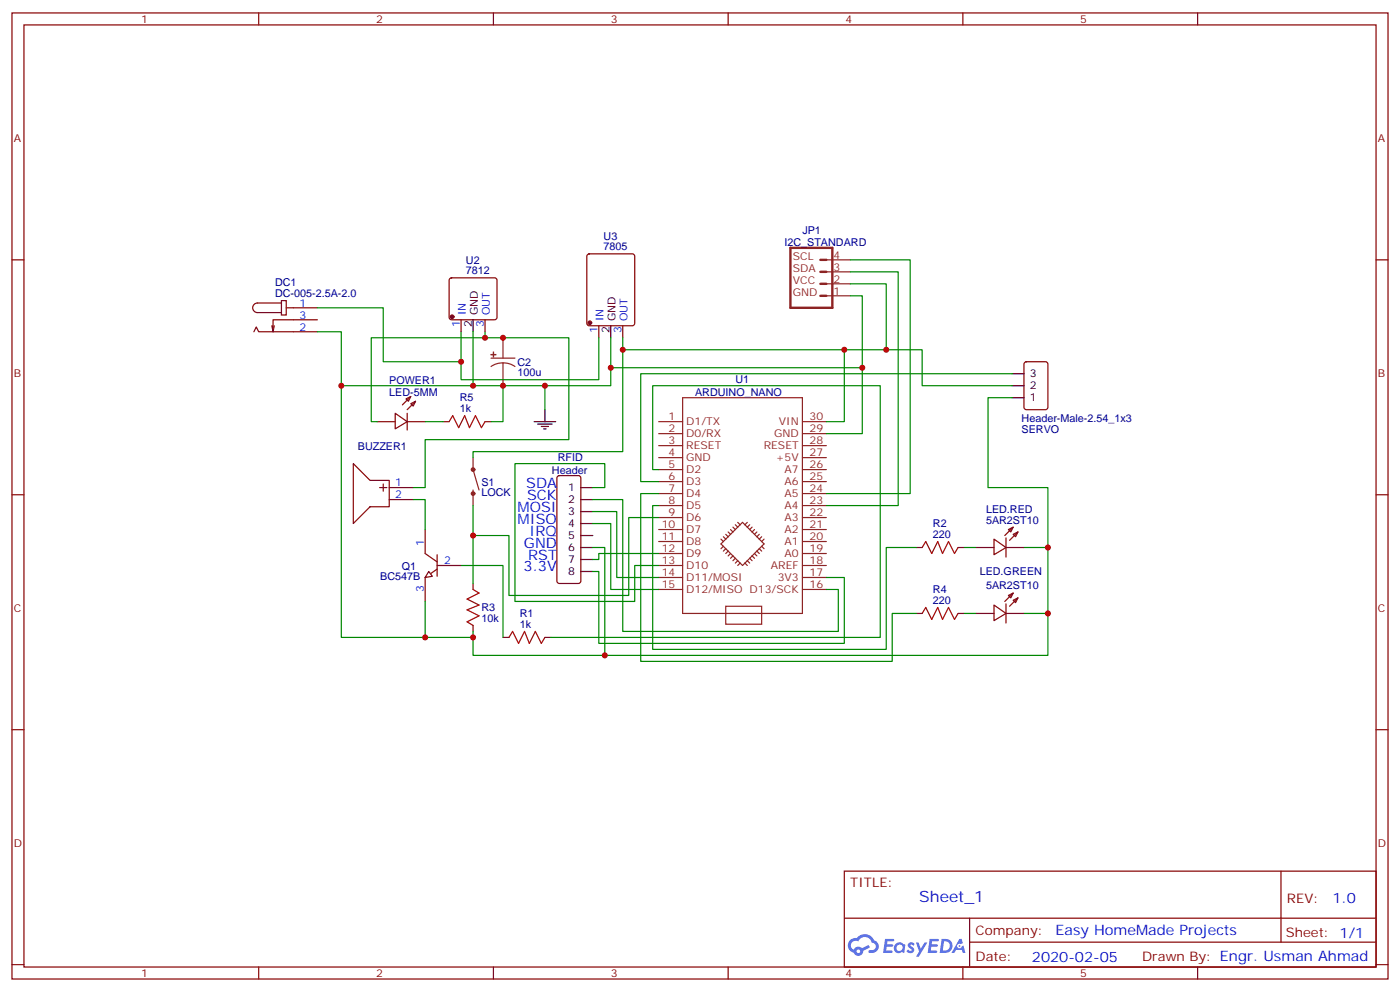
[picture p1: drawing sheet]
<svg xmlns="http://www.w3.org/2000/svg" width="412mm" height="292mm" viewBox="0 0 412 292" stroke-linecap="round" stroke-linejoin="round" font-family="sans-serif">
<g fill="none" stroke="#870000" stroke-width=".35">
<path d="M3.5 3.8h405.4v284.3h-405.4zM7.1 7.3h398.2v277.3h-398.2zM76.2 3.8v3.5M145.3 3.8v3.5M214.5 3.8v3.5M283.6 3.8v3.5M352.8 3.8v3.5M3.5 76.5h3.6M405.3 76.5h3.6M3.5 145.6h3.6M405.3 145.6h3.6M3.5 214.8h3.6"/>
<path d="M405.3 214.8h3.6M248.7 256.4h156.6v28.2h-156.6zM377.3 256.4v20.9M248.7 270.2h156.5M285.6 277.3h119.6M285.6 270.2v14.2M3.5 283.9h3.6M76.2 284.6v3.5M145.3 284.6v3.5M214.5 284.6v3.5M283.6 284.6v3.5M352.8 284.6v3.5"/>
<path d="M405.3 283.9h3.6"/>
</g>
<g fill="#5487ff">
<path d="M267.7 277.6a1.22 1.22 0 0 1 1.7 .2l-.4 .6a.47 .47 0 0 0-.3-.4 .47 .47 0 0 0-.5 .2l.1 .2a1.14 1.14 0 0 1 .8 1.8 1.14 1.14 0 0 1-1.9 0l-.2-.2 .5-.6 .7 .5a.29 .29 0 0 0 .3-.3 .29 .29 0 0 0-.2-.3 1.04 1.04 0 0 1-.6-1.7z"/>
<path d="M260.7 276.3h2.4l.3 .2-.2 .5-1.8 .1-.1 .8h1.5l.3 .4-.3 .4h-1.6l-.2 1.1h1.7l.2 .3-.2 .3-2.6 .1z"/>
<path d="M273.8 276.3h2.4l.3 .2-.1 .5-1.8 .1-.2 .8h1.6l.3 .4-.4 .4h-1.6l-.1 1.1h1.7l.2 .3-.2 .3-2.6 .1z"/>
<path d="M282.6 276.3h.7l.3 1.3-.6 .3a.69 .69 0 0 0-1 .3 .69 .69 0 0 0 .4 .9 .69 .69 0 0 0 .9-.6l.5-.2 .6 2.2h-.8l-.2-.9h-1.8l-.5 .9h-.8z"/>
<path d="M269.8 277.4h.8l.6 1.8 1.1-1.8h.9l-2.6 4.2h-.8l.9-1.5z"/>
<path d="M277.4 276.3l-.6 4.2h1.3a2.11 2.11 0 0 0 2.5-2.1 2.11 2.11 0 0 0-2.5-2.1zM278.1 277.1a1.39 1.39 0 0 1 1.7 1.4 1.39 1.39 0 0 1-1.8 1.3h-.3z"/>
<path d="M263.7 277.9a1.54 1.54 0 0 0-.1 2.2 1.54 1.54 0 0 0 2.2 .1l.6 .3 .3-2.3-.2-.3h-.4a1.49 1.49 0 0 0-2.4 0zM264 278.9a.94 .94 0 0 1 1.8 0 .94 .94 0 0 1-1.8 0z"/>
<path d="M250.4 276.7a2.18 2.18 0 0 0 1.1 3.7 1.44 1.44 0 0 0 1.6 .9 1.44 1.44 0 0 0 1.2-1.4l2-1.1-.5-.7-1.9 1a1.47 1.47 0 0 0-2.4 .4 1.39 1.39 0 0 1-.7-1.9 1.39 1.39 0 0 1 2-.5 2.12 2.12 0 0 1 2.2-1.3 2.12 2.12 0 0 1 1.9 1.7 1.14 1.14 0 0 1 1.1 1.4 1.14 1.14 0 0 1-1.7 .7 .43 .43 0 0 0-.5 .4 .43 .43 0 0 0 .4 .5 1.98 1.98 0 0 0 2.5-1.2 1.98 1.98 0 0 0-1.2-2.6 3.1 3.1 0 0 0-5.3-.6l-.9 .1zM252.3 280a.55 .55 0 0 1 1.1 0 .55 .55 0 0 1-1.1 0z"/>
<circle cx="282.6" cy="278.4" r=".26"/>
</g>
<g fill="#8c2424" stroke="#8c2424" stroke-width=".35">
<path d="M144.6 104.4h1.4z"/>
<path d="M145.3 103.6l.1 1.5z"/>
</g>
<path d="M148.2 99.4v6M144.6 105.4h7.1M148.2 106.8l1.8 .3 1.7 .8M148.2 106.8l-1.9 .3-1.7 .8M148.2 106.8v6.7M139.3 134.7v3.5l1.8 6M139.3 144.2v4.6" fill="none" stroke="#8c2424" stroke-width=".35"/>
<g fill="none" stroke="#870000" stroke-width=".35">
<path d="M119.6 117.4l1.4-.7-.7 1.4zM121 118.8l1.4-.7-.7 1.4zM121 116.7l-2.5 2.5M122.4 118.1l-2.5 2.5M111.1 124.1h5.3M116.4 121.6l3.5 2.5-3.5 2.1zM119.9 121.6v5M119.9 124.1h5.3M130.5 124.1h1.8M142.9 124.1h1.7M125.2 162.9l3.6 2.5M128.8 167.5l-3.6 2.5"/>
<path d="M128.8 163.3v6.3M139.3 171.7v1.8M139.3 184.1v1.7M148.2 187.6h1.7M160.5 187.6h1.8"/>
</g>
<path d="M132.3 124.1l1-1.8 1.8 3.6 1.8-3.6 1.4 3.6 1.8-3.6 1.7 3.6 1.1-1.8M139.3 173.5l1.8 1.1-3.5 1.7 3.5 1.8-3.5 1.4 3.5 1.8-3.5 1.7 1.7 1.1M149.9 187.6l1.1-1.8 1.8 3.6 1.7-3.6 1.4 3.6 1.8-3.6 1.8 3.6 1-1.8" fill="none" stroke="#a10000" stroke-width=".35"/>
<g fill="none" stroke="#8c2424" stroke-width=".71">
<circle cx="139.3" cy="138.2" r=".35"/>
<circle cx="139.3" cy="145.3" r=".35"/>
</g>
<path d="M126.3 168.2l1.1 1.4-2.2 .4z" fill="#fff" stroke="#870000" stroke-width=".35"/>
<g fill="none" stroke="#870000" stroke-width=".35">
<path d="M173.1 74.9l.5-.2h12.7l.6 .4 .1 20.1-.5 .6-12.9 .1-.7-.5v-20zM74.8 97.6l.7-1.4 .7 1.4h17.3M80.8 95.9l-.4 1.7M82.9 88.5h1.4v4.2h-1.4zM82.9 89.2h-7.1a1.41 1.41 0 0 0-1.4 1.4 1.41 1.41 0 0 0 1.4 1.4h7.1M84.3 90.6h9.2M93.5 94.1h-13.1v3.5l-.3-1.7M132.5 82l.5-.2h12.7l.5 .2 .2 .5v10.9l-.2 .5-.5 .2h-12.7l-.5-.2-.2-.5v-10.9zM135.8 94.1v3.5M142.9 94.1v3.5M176.4 95.9v3.5M183.4 95.9v3.5"/>
<path d="M301.9 106.7l.4-.2h5.7l.6 .4 .1 13-.5 .6-5.9 .1-.6-.5-.1-12.9zM104.1 136.5l4.9 4.9h5.7v7.8h-5.7l-4.9 4.9zM111.8 143.5h2.1M112.9 142.5v2.1M114.7 143.5h7M114.7 147h7M125.2 155.9v7M164.3 140.2l.4-.2h5.7l.5 .2 .2 .5v30.3l-.2 .5-.5 .2h-5.7l-.5-.2-.2-.5v-30.3zM292.8 158.7l3.5 2.4-3.5 2.2zM296.3 158.3v5.7M297 155.9l1.4-.7-.7 1.4zM298.4 157.3l1.5-.7-.7 1.4z"/>
<path d="M298.4 155.2l-2.4 2.4M299.9 156.6l-2.5 2.4M125.2 170v7M128.8 166.4h7M269.9 161.1h1.7M282.2 161.1h1.8M287.5 161.1h5.3M292.8 178.1l3.5 2.5-3.5 2.1zM296.3 161.1h5.3M296.3 177.7v5.7M297 175.3l1.4-.7-.7 1.4zM298.4 176.7l1.5-.7-.7 1.4z"/>
<path d="M298.4 174.6l-2.4 2.4M299.9 176l-2.5 2.4M269.9 180.6h1.7M282.2 180.6h1.8M287.5 180.6h5.3M296.3 180.6h5.3"/>
</g>
<g fill="#870000" stroke="#870000" stroke-width=".35">
<circle cx="173.7" cy="95" r=".53"/>
<circle cx="133.2" cy="93.2" r=".53"/>
</g>
<g fill="none" stroke="#000" stroke-width=".35">
<path d="M139.3 94.1v3.5M179.9 95.9v3.5M298.1 110h3.5M298.1 117.1h3.5M298.1 113.5h3.5M157.3 124.1h6.4M158.4 124.8h4.2M159.5 125.5h2.1M160.2 126.2h.7M160.5 120.6v3.5M171.1 143.5h3.5M171.1 147h3.5"/>
<path d="M171.1 150.6h3.5M171.1 154.1h3.5M171.1 157.6h3.5M171.1 161.1h3.5M171.1 164.7h3.5M171.1 168.2h3.5"/>
</g>
<path d="M232.8 73h12.4v17.6h-12.4zM241.7 76.5h1.7M241.7 80h1.7M241.7 83.5h1.7M241.7 87.1h1.7" fill="none" stroke="#8c2424" stroke-width=".71"/>
<g fill="none" stroke="#8c2424" stroke-width=".35">
<path d="M243.4 76.5h7.1M243.4 87.1h7.1M243.4 83.5h7.1M243.4 80h7.1M201.1 117.1h35.3v63.5h-35.3zM194 138.2h7.1M194 134.7h7.1M194 131.2h7.1M194 127.6h7.1M194 124.1h7.1M236.4 138.2h7M236.4 134.7h7"/>
<path d="M236.4 131.2h7M236.4 127.6h7M236.4 124.1h7M194 159.4h7.1M194 155.9h7.1M194 152.3h7.1M194 148.8h7.1M194 145.3h7.1M194 141.7h7.1M212.4 158.7l.7 .7M213.1 158l.7 .7M213.8 157.3l.7 .7"/>
<path d="M214.5 156.6l.7 .7M215.2 155.9l.7 .7M215.9 155.2l.7 .7M216.6 154.4l.7 .8M217.3 153.7l.7 .7M220.1 153.7l-.7 .7M220.8 154.4l-.7 .8M221.5 155.2l-.7 .7M222.2 155.9l-.7 .7M223 156.6l-.8 .7M223.7 157.3l-.7 .7M224.4 158l-.7 .7"/>
<path d="M225.1 158.7l-.7 .7M236.4 159.4h7M236.4 155.9h7M236.4 152.3h7M236.4 148.8h7M236.4 145.3h7M236.4 141.7h7M194 170h7.1M194 166.4h7.1M194 162.9h7.1M194 173.5h7.1M212.4 160.1l6.3-6.4 6.4 6.4-6.4 6.3z"/>
<path d="M213.1 160.8l-.7 .7M213.8 178.4h10.6v5.3h-10.6zM213.8 161.5l-.7 .7M214.5 162.2l-.7 .7M215.2 162.9l-.7 .7M215.9 163.6l-.7 .7M216.6 164.3l-.7 .7M217.3 165l-.7 .7M218 165.7l-.7 .7M219.4 165.7l.7 .7M220.1 165l.7 .7M220.8 164.3l.7 .7"/>
<path d="M221.5 163.6l.7 .7M222.2 162.9l.8 .7M223 162.2l.7 .7M223.7 161.5l.7 .7M224.4 160.8l.7 .7M236.4 170h7M236.4 166.4h7M236.4 162.9h7M236.4 173.5h7"/>
</g>
<path d="M271.6 161.1l1.1-1.7 1.8 3.5 1.7-3.5 1.4 3.5 1.8-3.5 1.8 3.5 1-1.8M271.6 180.6l1.1-1.8 1.8 3.5 1.7-3.5 1.4 3.5 1.8-3.5 1.8 3.5 1-1.7" fill="none" stroke="#a10000" stroke-width=".35"/>
<g fill="none" stroke="#008700" stroke-width=".35">
<path d="M250.5 76.5h17.6v68.8h-24.7M93.5 97.6h7v15.9h38.8M93.5 90.6h19.4v15.9h22.9v5.3h40.6v-12.4M135.8 97.6v8.9M139.3 97.6v15.9h40.6v-14.1M142.9 99.4h-33.5v24.7h1.7M142.9 97.6v1.8h24.7v30h-42.4v14.1h-3.5M183.4 99.4v3.5h65.3v21.2h-5.3M250.5 80h14.1v68.8h-21.2M250.5 83.5h10.6v19.4h-12.4M250.5 87.1h3.5v21.1M100.5 113.5v74.1h24.7v-10.6"/>
<path d="M148.2 113.5v10.6h-3.6M160.5 113.5v7.1M179.9 108.2h74.1v19.4h-10.6M183.4 102.9v30h-44.1v1.8M261.1 102.9h10.5v10.6h26.5M298.1 117.1h-7.1v26.4h17.7v17.6M298.1 110h-109.4v31.7h5.3M125.2 124.1h5.3M194 138.2h-1.7v-24.7h67v74.1h-97M121.7 147h3.5v8.9M139.3 148.8v22.9M174.6 143.5h3.6v-7h-26.5v40.5h35.3v-10.6h7"/>
<path d="M174.6 147h8.8v38.8h63.5v-12.3h-3.5M174.6 150.6h7.1v19.4h12.3M174.6 154.1h5.3v19.4h14.1M194 152.3h-8.8v23h-35.3v-17.7h-10.6M194 148.8h-1.7v42.3h68.8v-30h8.8M194 145.3h-5.3v49.4h74.1v-14.1h7.1M135.8 166.4h12.4v21.2M174.6 161.1h3.6v31.8h-38.9v-5.3h-14.1M174.6 168.2h1.8v21.2h72.3v-19.4h-5.3M194 162.9h-17.6v1.8h-1.8M284 161.1h3.5M301.6 161.1h7.1v19.5h-7.1"/>
<path d="M139.3 185.8v1.8M284 180.6h3.5M308.7 180.6v12.3h-130.5"/>
</g>
<g fill="#c00">
<circle cx="308.7" cy="161.1" r=".88"/>
<circle cx="178.2" cy="192.9" r=".88"/>
<circle cx="308.7" cy="180.6" r=".88"/>
<circle cx="148.2" cy="99.4" r=".88"/>
<circle cx="142.9" cy="99.4" r=".88"/>
<circle cx="125.2" cy="187.6" r=".88"/>
<circle cx="183.4" cy="102.9" r=".88"/>
<circle cx="254" cy="108.2" r=".88"/>
<circle cx="160.5" cy="113.5" r=".88"/>
<circle cx="139.3" cy="113.5" r=".88"/>
<circle cx="248.7" cy="102.9" r=".88"/>
<circle cx="179.9" cy="108.2" r=".88"/>
<circle cx="135.8" cy="106.5" r=".88"/>
<circle cx="100.5" cy="113.5" r=".88"/>
<circle cx="148.2" cy="113.5" r=".88"/>
<circle cx="139.3" cy="157.6" r=".88"/>
<circle cx="139.3" cy="187.6" r=".88"/>
<circle cx="261.1" cy="102.9" r=".88"/>
</g>
<text font-size="4.6" fill="#00f" x="270.8" y="265.4">Sheet_1</text>
<g font-size="4.2" fill="#00f">
<text x="155" y="143.5">SDA</text>
<text x="155.3" y="147">SCK</text>
<text x="152.5" y="150.6">MOSI</text>
<text x="152.5" y="154.1">MISO</text>
<text x="154.3" y="161.1">GND</text>
<text x="156" y="157.6">IRQ</text>
<text x="155.6" y="164.7">RST</text>
<text x="154.2" y="168.2">3.3V</text>
<text x="392.5" y="265.7">1.0</text>
<text x="310.9" y="275.2">Easy HomeMade Projects</text>
<text x="304" y="283">2020-02-05</text>
</g>
<g font-size="3.9" fill="#800">
<text x="250.5" y="261">TITLE:</text>
<text x="379.1" y="265.7">REV:</text>
<text x="287.4" y="275.2">Company:</text>
<text x="378.7" y="275.8">Sheet: 1/1</text>
<text x="287.4" y="282.9">Date:</text>
<text x="336.4" y="282.9">Drawn By: Engr. Usman Ahmad</text>
</g>
<g font-size="3.2" fill="#800">
<text x="41.6" y="6.8">1</text>
<text x="110.8" y="6.8">2</text>
<text x="179.9" y="6.8">3</text>
<text x="249.1" y="6.8">4</text>
<text x="318.2" y="6.8">5</text>
<text x="4.1" y="41.9">A</text>
<text x="405.9" y="41.9">A</text>
<text x="4.1" y="111.1">B</text>
<text x="405.9" y="111.1">B</text>
<text x="4.1" y="180.2">C</text>
<text x="405.9" y="180.2">C</text>
<text x="4.1" y="249.3">D</text>
<text x="405.9" y="249.3">D</text>
<text x="41.6" y="287.6">1</text>
<text x="110.8" y="287.6">2</text>
<text x="179.9" y="287.6">3</text>
<text x="249.1" y="287.6">4</text>
<text x="318.2" y="287.6">5</text>
</g>
<g font-size="3.2" fill="#000080">
<text x="177.8" y="70.5">U3</text>
<text x="236.4" y="68.9">JP1</text>
<text x="137.2" y="77.6">U2</text>
<text x="177.8" y="73.7">7805</text>
<text x="231.1" y="72.4">I2C_STANDARD</text>
<text x="137.2" y="80.7">7812</text>
<text x="81" y="87.4">DC-005-2.5A-2.0</text>
<text x="81" y="84.3">DC1</text>
<text x="152.4" y="107.6">C2</text>
<text x="114.7" y="113">POWER1</text>
<text x="152.4" y="110.8">100u</text>
<text x="216.6" y="112.8">U1</text>
<text x="114.7" y="116.5">LED-5MM</text>
<text x="135.4" y="118.1">R5</text>
<text x="204.7" y="116.5">ARDUINO_NANO</text>
<text x="135.4" y="121.3">1k</text>
<text x="300.9" y="124.1">Header-Male-2.54_1x3</text>
<text x="300.9" y="127.3">SERVO</text>
<text x="105.4" y="132.6">BUZZER1</text>
<text x="164.3" y="135.7">RFID</text>
<text x="141.8" y="142.9">S1</text>
<text x="162.6" y="139.4">Header</text>
<text x="141.8" y="146">LOCK</text>
<text x="274.8" y="155.2">R2</text>
<text x="290.5" y="154.1">5AR2ST10</text>
<text x="290.5" y="150.9">LED.RED</text>
<text x="274.8" y="158.3">220</text>
<text x="118.3" y="167.7">Q1</text>
<text x="112" y="170.8">BC547B</text>
<text x="288.6" y="169.4">LED.GREEN</text>
<text x="290.5" y="173.5">5AR2ST10</text>
<text x="141.8" y="179.9">R3</text>
<text x="274.8" y="177.7">220</text>
<text x="274.8" y="174.6">R4</text>
<text x="141.8" y="183.1">10k</text>
<text x="153.1" y="184.8">1k</text>
<text x="153.1" y="181.6">R1</text>
</g>
<g font-size="3.2" fill="#8d2323">
<text x="233.5" y="76.5">SCL</text>
<text x="245.5" y="76.1">4</text>
<text x="233.5" y="80">SDA</text>
<text x="233.5" y="83.5">VCC</text>
<text x="245.5" y="83.2">2</text>
<text x="245.5" y="79.7">3</text>
<text x="233.5" y="87.1">GND</text>
<text x="245.5" y="86.7">1</text>
<text x="196.9" y="123.8">1</text>
<text x="202.1" y="125.2">D1/TX</text>
<text x="229.4" y="125.2">VIN</text>
<text x="238.5" y="123.8">30</text>
<text x="196.9" y="130.8">3</text>
<text x="196.9" y="127.3">2</text>
<text x="202.1" y="128.7">D0/RX</text>
<text x="228" y="128.7">GND</text>
<text x="238.5" y="127.3">29</text>
<text x="238.5" y="130.8">28</text>
<text x="196.9" y="137.9">5</text>
<text x="196.9" y="134.3">4</text>
<text x="202.1" y="135.7">GND</text>
<text x="202.1" y="132.2">RESET</text>
<text x="225" y="132.2">RESET</text>
<text x="228.5" y="135.7">+5V</text>
<text x="238.5" y="134.3">27</text>
<text x="238.5" y="137.9">26</text>
<text x="196.9" y="141.4">6</text>
<text x="202.1" y="142.8">D3</text>
<text x="202.1" y="139.3">D2</text>
<text x="231.1" y="139.3">A7</text>
<text x="231.1" y="142.8">A6</text>
<text x="238.5" y="141.4">25</text>
<text x="196.9" y="148.4">8</text>
<text x="196.9" y="144.9">7</text>
<text x="202.1" y="149.9">D5</text>
<text x="202.1" y="146.3">D4</text>
<text x="231.1" y="146.3">A5</text>
<text x="231.1" y="149.9">A4</text>
<text x="238.5" y="144.9">24</text>
<text x="238.5" y="148.4">23</text>
<text x="194.9" y="155.5">10</text>
<text x="196.9" y="152">9</text>
<text x="202.1" y="153.4">D6</text>
<text x="231.1" y="153.4">A3</text>
<text x="238.5" y="152">22</text>
<text x="238.5" y="155.5">21</text>
<text x="194.9" y="159">11</text>
<text x="202.1" y="160.4">D8</text>
<text x="202.1" y="156.9">D7</text>
<text x="231.1" y="156.9">A2</text>
<text x="231.1" y="160.4">A1</text>
<text x="238.5" y="159">20</text>
<text x="194.9" y="166.1">13</text>
<text x="194.9" y="162.6">12</text>
<text x="202.1" y="167.5">D10</text>
<text x="202.1" y="164">D9</text>
<text x="227.1" y="167.5">AREF</text>
<text x="231.1" y="164">A0</text>
<text x="238.5" y="162.6">19</text>
<text x="238.5" y="166.1">18</text>
<text x="194.9" y="169.6">14</text>
<text x="194.9" y="173.1">15</text>
<text x="202.1" y="171">D11/MOSI</text>
<text x="229.1" y="171">3V3</text>
<text x="238.5" y="169.6">17</text>
<text x="238.5" y="173.1">16</text>
<text x="202.1" y="174.6">D12/MISO D13/SCK</text>
</g>
<g font-size="3.2" fill="#00f">
<text x="88.2" y="90.2">1</text>
<text x="88.2" y="93.8">3</text>
<text x="137.2" y="92.8" transform="rotate(-90 137.2 92.8)">IN</text>
<text x="144.3" y="92.8" transform="rotate(-90 144.3 92.8)">OUT</text>
<text x="177.8" y="94.6" transform="rotate(-90 177.8 94.6)">IN</text>
<text x="184.9" y="94.6" transform="rotate(-90 184.9 94.6)">OUT</text>
<text x="88.2" y="97.3">2</text>
<text x="135.5" y="96.3" transform="rotate(-90 135.5 96.3)">1</text>
<text x="142.5" y="96.3" transform="rotate(-90 142.5 96.3)">3</text>
<text x="176" y="98.1" transform="rotate(-90 176 98.1)">1</text>
<text x="183.1" y="98.1" transform="rotate(-90 183.1 98.1)">3</text>
<text x="116.4" y="143.2">1</text>
<text x="116.4" y="146.7">2</text>
<text x="124.9" y="160.8" transform="rotate(-90 124.9 160.8)">1</text>
<text x="130.9" y="166.1">2</text>
<text x="124.9" y="174.1" transform="rotate(-90 124.9 174.1)">3</text>
</g>
<g font-size="3.2">
<text x="140.8" y="92.8" transform="rotate(-90 140.8 92.8)">GND</text>
<text x="181.3" y="94.6" transform="rotate(-90 181.3 94.6)">GND</text>
<text x="139" y="96.3" transform="rotate(-90 139 96.3)">2</text>
<text x="179.6" y="98.1" transform="rotate(-90 179.6 98.1)">2</text>
<text x="303.4" y="111.1">3</text>
<text x="303.4" y="118.1">1</text>
<text x="303.4" y="114.6">2</text>
<text x="167.3" y="144.6">1</text>
<text x="167.3" y="148.1">2</text>
<text x="167.3" y="151.6">3</text>
<text x="167.3" y="155.2">4</text>
<text x="167.3" y="158.7">5</text>
<text x="167.3" y="162.2">6</text>
<text x="167.3" y="165.7">7</text>
<text x="167.3" y="169.3">8</text>
</g>
</svg>
